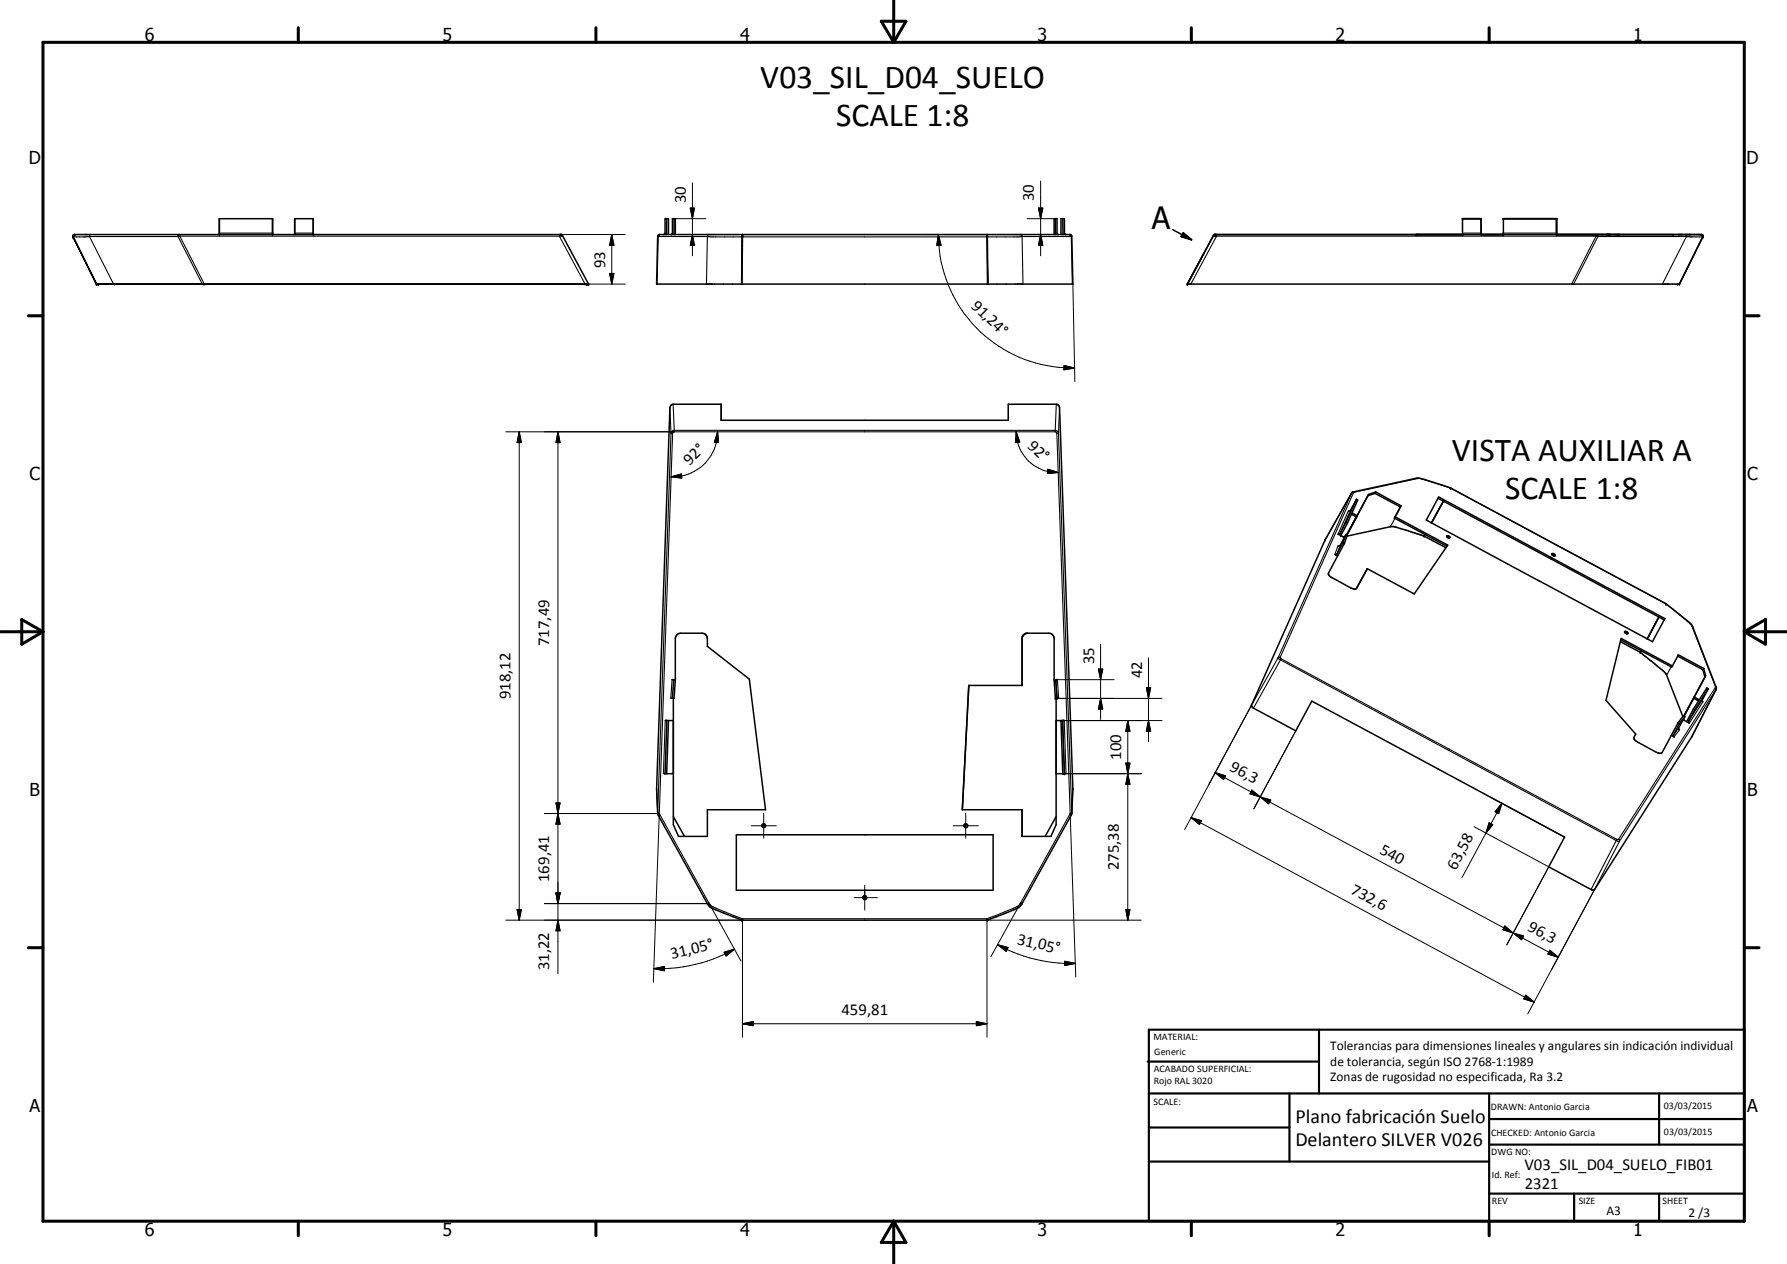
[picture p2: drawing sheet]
<svg xmlns="http://www.w3.org/2000/svg" width="420mm" height="297mm" viewBox="0 0 420 297" stroke-linecap="round" stroke-linejoin="round" font-family="sans-serif">
<g fill="none" stroke="#000" stroke-width=".35">
<path d="M17.1 55.5l.1 .2M17.2 55.3l.3-.2 114.6 .1 6.3 11.6h-115.7l-5.5-11.1zM51.6 55.1v-3.7h12.5v3.7M51.6 51.4v3.7M73.6 54.9v-3.5h-4.3v3.7M73.6 54.9l.1 .2M132 55.1v.1M154.8 55.2l.2-.1h96.6l.4 .4 .3 11.3h-97.9l.2-11.3zM156.1 55.1l.3-.3v-3.4h.8v3.7M156.7 51.4v3.7M157.9 55.1l.2-.3v-3.4h.7v3.7M158.5 51.4v3.7"/>
<path d="M174.6 55.1l-.2 11.7M232.1 55.1l.1 11.7M247.9 55.1v-3.7h.6v3.4l.2 .3M248.1 51.4v3.7M249.5 55.1v-3.7h.8v3.4l.2 .3M249.9 51.4v3.7M275.7 54l4.5 2.3M278.2 54.7l2 1.6-2.5-.7zM285.3 55.3l-6.1 11.5h115.7l5.5-11.1v-.4M285.5 55.2l-.2 .1M285.6 55.1l-.1 .1M285.7 55.1l-.2 .1"/>
<path d="M343.9 55.1v-3.7h4.4v3.7M353.5 55.1v-3.7h12.5v3.7M366 51.4v3.7M400.3 55.2l.1 .1M400.3 55.3l-.3-.2-114.5 .1-.2 .1M400.3 55.3l.1 .1M318.9 117.3l-2.4 5.5M318.9 117.3l-1.4 2.7-.5 .1M318.9 117.3l.3 .2-2.4 5.4M321.6 116.5l-4.9 9.2M321.8 116.2l-5.1 9.5M321.8 116.2l-.2 .3"/>
<path d="M323.3 116l6 3.1M323.3 116l-1.7 .5M323.5 115.6l-1.7 .6M323.5 115.6l5.9 3.3M323.5 115.6l-.2 .4M329.3 119.1l-1.4 2.7M329.4 118.9l-1.4 2.6M329.4 118.9l-.1 .2M338.1 117.1l53.2 28.6M338.3 116.8l53.1 28.6-2.9 5.4-53.1-28.6zM339.4 117.8l-2.8 5.1 1.4-2.6M341 114.7h.1"/>
<path d="M341.1 114.7l-6.1-2-1.6-.3-15.6 3.3-6.2 11.2-17.4 38.9 .5 .6 10 5.3 3.7-6.9 59.5 31.9-3.8 7 10.1 5.4 .7 .1 22.9-36 5.8-11.4-5.8-14.9-.5-.6-5.6-4.4M341.1 114.7l50.6 27.2M314.5 130.6l-2.1 4.1v.3l.6 .6 4.6 2.6 .7 .2 .6-.1 2.6-4.7M315.2 125.9l.9 .4M315.8 127.6l-1.4 2.6-.6 .1 .7 .3M315.8 127.6l.3 .1M316.1 127.7l-1.6 2.9M316.2 126.1l-.4 .1M316.5 125.6l-1.5 2.7h-.4M316.5 125.6l.3 .1-.7 2M316.5 122.8l-1.4 2.6-.5 .1 .6 .4M316.5 122.8l.3 .1"/>
<path d="M316.5 125.6l-.7 2M316.7 126l10.2-2.3 1.3 .2 6.6 2.1M316.8 122.9l-1.6 3M317.7 120.9l1.2 .6 .2-.3M317.9 120.6l1.2 .6M319.1 121.2l-2.4 4.4M321.5 133.6l-.2 .3M327.9 121.8l12.3 6.6M328 121.5l12.4 6.6-7.9 11.5-11-6M328 121.5l-.1 .3M334.8 126l5.2 2.7M335.1 125.6l-.3 .4"/>
<path d="M340.2 126.2h.1M340.3 126.2l.3 .2 .3-.1M340.3 126.2l-.1-.3h.4l.3 .3M340.3 126.2l.4 .2M340.9 126.2v.1M364.8 130.2l.4-.1 .5 .5h-.5zM364.9 130.4l.5 .2M158 159.7h.4M158.4 159.7l.4 .1M158.4 159.7l-.3 4.4M158.8 159.8v-9.8l.1-.4a1.13 1.13 0 0 1 1.2-.8h4.9a1.25 1.25 0 0 1 1.3 1.2v1.9l9.9 7.7 3.8 30.7h-13.7v6.3h-6.8l-1.2-2.8v-29.7M158.8 159.8l-.3 4.3h-.4"/>
<path d="M247.9 159.8v-9.8a1.25 1.25 0 0 0-1.3-1.2h-5a1.25 1.25 0 0 0-1.3 1.2v11.1h-12.5l-1.5 29.2h14v6.3h6.8l1.2-2.8v-29.7h-.2M247.9 159.8l.2 4.3M248.2 159.7l-.3 .1M248.2 159.7l.3 4.4M248.6 159.7h-.4M381 150.8l4.6 2.5M381.1 150.4l12 6.4 .1-.3M382 148.4a.51 .51 0 0 1 .7 .5h-.4zM382 148.7l.5 .2M385.6 153.3l5.5 4.3 .7 .9 3.9 9.9M385.9 152.9l-.3 .4M390 145l-2.7 5.2 2.7-5.2"/>
<path d="M391.7 141.9h.1M393.2 156.5l-12-6.5-3.6 14.6 7 7.9-.5 .9a1.29 1.29 0 0 0 .9 1l4.7 2.5a.82 .82 0 0 0 1.1-.1l3.7-6.9M394.6 153.9l-.1 .3 5.9 3.2M394.6 153.9l-1.4 2.6M394.6 153.9l6 3.2M400.4 157.4l.5 1.7M400.6 157.1l.4 1.7M400.6 157.1l-.2 .3M401 158.8l-5.1 9.5 5-9.2M401 158.8l-.1 .3M156.4 169.3h.4M156.8 169.3h1.5"/>
<path d="M156.8 169.3l-.4 12.5M157.2 169.3l-.5 12.5M157.7 164.1h.4M248.3 169.3h1.5M248.5 164.1h.4M248.5 164.1h-.4M249.5 169.3l.4 12.6 .4-.1M249.8 169.3l.5 12.5M250.2 169.3h-.4M394.5 169.9l.4 .2M394.9 170.1l-1.5 2.7 .2 .3-.6-.3M395.7 169.1l.9 .5"/>
<path d="M395.8 168.9l.2 .4M396.1 168.4l-1.4 2.6 .2 .5M396.1 168.4l-.3-.2-1.3 1.7M396.1 168.4l-1.2 1.7M398.1 166.7l.4 .1M398.1 166.7l-1.5 2.9M398.2 164.1l1.2 .6M398.3 163.8l1.2 .7M398.5 166.8l-1.5 2.7 .2 .4-.6-.3M401.6 161.8l-1.3 2.7 .1 .4M401.6 161.8l-3.1 5M401.6 161.8l-.3-.1-3.2 5"/>
<path d="M156 181.8h.3M156.3 181.8h2M158.3 191.9l2.6 4.7M173.1 196.2h60.4v13h-60.4zM248.3 181.8h1.6M248.3 191.9l-2.6 4.7M250.3 181.8h.1M250.6 181.8h-.3M174.6 215.9v.3M174.6 216.2a38.6 38.6 0 0 1-7.7-3.1l-.6-.8-11.7-21.1-.2-5.9 3.2-89.9 .7-.4h11.3v3.8h67.5v-3.8h11.3l.5 .2 .2 .6 3.2 89.5-.3 5.9-11.9 21.4-.4 .5-.8 .5-6.8 2.6M174.6 216.2h57.5M232.1 215.9v.3"/>
<circle cx="179.6" cy="194" r=".43"/>
<circle cx="227.1" cy="194" r=".44"/>
<circle cx="203.3" cy="210.9" r=".44"/>
</g>
<g fill="#000">
<circle cx="17.1" cy="55.5" r=".18"/>
<circle cx="17.2" cy="55.7" r=".18"/>
<circle cx="17.5" cy="55.1" r=".18"/>
<circle cx="51.6" cy="55.1" r=".18"/>
<circle cx="64.1" cy="55.1" r=".18"/>
<circle cx="64.1" cy="51.4" r=".18"/>
<circle cx="64.1" cy="54.8" r=".18"/>
<circle cx="69.3" cy="51.4" r=".18"/>
<circle cx="73.6" cy="51.4" r=".18"/>
<circle cx="73.7" cy="55.1" r=".18"/>
<circle cx="131.9" cy="55.1" r=".18"/>
<circle cx="132" cy="55.2" r=".18"/>
<circle cx="155" cy="55.1" r=".18"/>
<circle cx="174.6" cy="55.2" r=".18"/>
<circle cx="174.6" cy="55.1" r=".18"/>
<circle cx="174.6" cy="55.7" r=".18"/>
<circle cx="232.1" cy="55.7" r=".18"/>
<circle cx="232.1" cy="55.2" r=".18"/>
<circle cx="232.1" cy="55.1" r=".18"/>
<circle cx="251.6" cy="55.1" r=".18"/>
<circle cx="282.9" cy="59.7" r=".18"/>
<circle cx="285.5" cy="55.2" r=".18"/>
<circle cx="285.7" cy="55.1" r=".18"/>
<circle cx="332.9" cy="55.1" r=".18"/>
<circle cx="343.9" cy="55.1" r=".18"/>
<circle cx="343.9" cy="51.4" r=".18"/>
<circle cx="348.3" cy="51.4" r=".18"/>
<circle cx="353.5" cy="51.4" r=".18"/>
<circle cx="353.5" cy="55.1" r=".18"/>
<circle cx="366" cy="55.1" r=".18"/>
<circle cx="366" cy="51.4" r=".18"/>
<circle cx="374.5" cy="55.1" r=".18"/>
<circle cx="377.8" cy="55.1" r=".18"/>
<circle cx="378" cy="55.1" r=".18"/>
<circle cx="378.6" cy="55.1" r=".18"/>
<circle cx="380.3" cy="55.1" r=".18"/>
<circle cx="380.7" cy="55.1" r=".18"/>
<circle cx="393.3" cy="55.1" r=".18"/>
<circle cx="400" cy="55.1" r=".18"/>
<circle cx="400.4" cy="55.5" r=".18"/>
<circle cx="400.4" cy="55.7" r=".18"/>
<circle cx="22.7" cy="66.8" r=".18"/>
<circle cx="23.1" cy="66.8" r=".18"/>
<circle cx="138" cy="66.8" r=".18"/>
<circle cx="138.4" cy="66.8" r=".18"/>
<circle cx="279.2" cy="66.8" r=".18"/>
<circle cx="394.5" cy="66.8" r=".18"/>
<circle cx="394.9" cy="66.8" r=".18"/>
<circle cx="341.1" cy="114.7" r=".18"/>
<circle cx="311.6" cy="126.9" r=".18"/>
<circle cx="315.2" cy="125.9" r=".18"/>
<circle cx="334.8" cy="126" r=".18"/>
<circle cx="158.4" cy="159.7" r=".18"/>
<circle cx="248.2" cy="159.7" r=".18"/>
<circle cx="385.6" cy="153.3" r=".18"/>
<circle cx="391.7" cy="141.9" r=".18"/>
<circle cx="248.1" cy="164.1" r=".18"/>
<circle cx="248.5" cy="164.1" r=".18"/>
<circle cx="249.5" cy="169.3" r=".18"/>
<circle cx="249.8" cy="169.3" r=".18"/>
<circle cx="250.3" cy="181.8" r=".18"/>
<circle cx="174.4" cy="216.2" r=".18"/>
<circle cx="174.6" cy="216.2" r=".18"/>
<circle cx="232.1" cy="216.2" r=".18"/>
<circle cx="232.2" cy="216.2" r=".18"/>
</g>
<g fill="none" stroke="#000" stroke-width=".25">
<path d="M17.2 55.7h.1M17.2 55.4v.3M17.2 55.6v.1M17.2 55.7l5.5 11.1M17.3 55.2h.1M17.3 55.2l-.1 .5M17.3 55.2l.2-.1zM21 55.6l-3.8 .1M21 55.6h20.9M21 55.6l5.7 11.2M21.2 55.1l-.2 .5M41.9 55.6l5.7 11.2"/>
<path d="M42 55.1l-.1 .5M42.3 55.1v.4M42.3 55.5h89.2M42.3 55.5l-.4 .1M42.3 55.5l5.7 11.3M51.6 54.8h12.5M69.3 54.8h4.3M131.5 55.1v.4M131.5 55.5l6.1 11.3M132.2 55.3h.1M132.2 55.3l-.7 .2M154.6 55.5l.2 .1"/>
<path d="M154.8 55.6h11.5M154.8 55.6l-.3 11.2M155.1 55.1l-.3 .1v.4M166.3 55.6h74M166.3 55.6l-.2 11.2M166.7 55.1l-.4 .5M174.4 55.7h.1M174.4 55.7l-.1 11.1M174.5 55.2l-.1 11.6M174.5 55.2l-.1 .2M174.5 55.2h.1M174.5 55.2l.1 .5"/>
<path d="M174.6 55.7h.1M174.6 55.7l-.2 9.4M232.1 55.7h.1M232.1 55.7l.1 9.4M232.1 55.2h.1M232.1 55.2v.5M232.1 55.2l.1 5.8M232.1 55.2l.1 .2M232.2 55.7h.1M232.2 55.7l.1 11.1M240 55.1l.2 .1 .1 .4M240.3 55.6h11.6"/>
<path d="M240.3 55.6l.2 11.2M251.5 55.1l.4 .2v.3M251.9 55.6l.2 11.2M252 55.5l-.1 .1M285.3 55.3h.1M285.3 55.3l.7 .2M285.7 55.1h.1M285.7 55.1h58.2M285.7 55.1l-.4 .2M286 55.5h89.3M286 55.1v.4M286 55.5l-6 11.3"/>
<path d="M332.9 55.1h.1M334.2 55.1h.1M343.9 54.8h4.4M348.3 55.1h5.2M353.5 54.8h12.5M366 55.1h34M375.3 55.5l.4 .1M375.3 55.1v.4M375.3 55.5l-5.8 11.3M375.5 55.1l.1 .1M375.6 55.2l.1 .4M375.7 55.6h20.8"/>
<path d="M375.7 55.6l-5.7 11.2M396.3 55.1l.2 .5M396.5 55.6l3.9 .1M396.5 55.6l-5.6 11.2M400 55.1h.1M400 55.1l.3 .1M400 55.1l.2 .1M400.2 55.2h.1M400.2 55.2l.2 .2M400.3 55.2v.1M400.3 55.3l.1 .1M400.4 55.7h.1"/>
<path d="M400.4 55.4v.3M400.4 55.5l-.1 .2M400.4 55.6l-.1 .1M400.4 55.7l-5.6 11.1M19.8 61l2.1 4.1zM21.9 65.1l.6 1.2M22.5 66.4l.2 .4M22.5 66.3v.1M23.1 66.8h.1M26.9 66.8h.1M47.8 66.8h.1M48 66.8h.1"/>
<path d="M137.6 66.8h.1M232.2 63.7v3.1M395 66.4l-.1 .4M395 66.3v.1M396.4 63.8l-1.4 2.5M397.7 61l-1.3 2.8M157.5 95.8l.3 6.1M158.3 95l.2 6.1M248.4 95l-.3 6.1M249.1 95.8l-.2 6.1M157.8 101.9h.3M157.8 101.9l-3.2 89.2"/>
<path d="M158.1 101.9l-3.1 89.2M158.5 101.5h89.6M158.5 101.1h89.6M158.5 101.5l-.3 .1-.1 .3M158.5 101.1v.4M158.5 101.1l-.5 .2-.2 .6M248.1 101.5l.3 .1 .1 .3M248.1 101.1v.4M248.1 101.1l.5 .2 .3 .6M248.5 101.9l3.1 89.2M248.5 101.9h.4M248.9 101.9l3.1 89.2"/>
<path d="M317.5 120l-2.4 5.4M317.8 115.9h.1M317.8 115.9l-17.3 38.7M317.8 115.9l-6.2 11M318.1 115.6l.2 .1M318.3 115.7l-17.3 38.7M318.3 115.7l-.5 .2M318.3 115.7h.1M333 112.4l.2 .1M333.2 112.5h.8l7 2.2M333.2 112.5l-14.9 3.2M339.4 117.8l-2.9 5.1"/>
<path d="M341 114.6v.1M341 114.7h.1M341 114.7l50.7 27.2M314.6 128.3l-.8 2M315.1 128.2l-.7 2M317 120.1l-2.4 5.4M328 121.8l-1.1 2M335 125.6l-.2 .4M335.1 125.6l-.3 .4M158 159.7l-.3 4.4M240.3 150h.1M248.2 159.7l.3 4.4"/>
<path d="M248.6 159.7l.3 4.4M300.5 154.6l.6 .5M300.5 154.6l-6.3 11.1M301 154.4l.2 .4M301 154.4l-.5 .2M301.1 155.1l78.9 42.4M301.1 155.1l-6.4 11.3M301.2 154.8l78.9 42.4M301.2 154.8l-.1 .3M385.9 152.9l-.3 .4M385.9 153l-.2 .3M390 145l-2.7 5.2"/>
<path d="M391.7 141.9h.1M391.7 141.9l5.5 4.4 .6 .9M392.9 156.7l-1 2M397.8 147.2l5.5 14.2M397.8 147.2l.2 .2M156.4 169.3l-.4 12.5M249.8 169.3l.5 12.5M250.2 169.3l.4 12.5M394.7 171l-1.2 1.7M394.9 171.5l-1.3 1.6M400.3 164.5l-3.3 5M400.4 164.9l-3.2 5"/>
<path d="M403.3 161.5l-22.7 35.7M403.3 161.4v.1M403.3 161.5l.2 .5M403.3 161.4l.2 .1M403.5 162h.1M403.5 162l-22.7 35.7M403.5 162l-5.8 11.2M154.4 185.3l.2 5.8M154.6 191.1h.4M155 191.1l.1 .2M155.1 191.3l-.3 .3M155.1 191.3l11.6 20.9"/>
<path d="M251.5 191.3l.4 .3M251.5 191.3l-11.5 20.9M251.6 191.1l-.1 .2M252 191.1h-.4M252 191.1v.1M252.3 185.3l-.3 5.8M380 197.5l.8 .2M380 197.5l-5.9 11.5M380.1 197.2h.5M380.1 197.2l-.1 .3M380.6 197.2l.2 .5M380.8 197.7l-5.9 11.4"/>
<path d="M166.3 212.3h.1M166.7 212.2l.5 .6 .7 .4 6.7 2.7M166.7 212.2l-.4 .1M174.4 216.2h.1M174.6 215.9h.1M174.6 215.9v.3M174.6 215.9h57.5M174.6 215.9l-.2 .3M203.3 209.2v2.2M232.1 215.9h.1M232.1 215.9v.3M232.1 215.9l.1 .3"/>
<path d="M232.2 216.2h.1M240 212.2l-.5 .6-.7 .4-6.7 2.7M240 212.2l.3 .1M240.3 212.3h.1"/>
</g>
<g fill="none" stroke="#000" stroke-width=".71">
<path d="M10.1 9.9h400v277.1h-400zM70.1 6.5v3.4M140.1 6.5v3.4M207.2 5h5.8l-2.9 4.9zM210.1 0v9.9M280.1 6.5v3.4M350.1 6.5v3.4M6.7 74.2h3.4M410.1 74.2h3.5M.1 148.5h10M5.1 145.6l5 2.9-5 2.9zM410.1 148.5h10"/>
<path d="M410.1 148.5l5-2.9v5.8zM6.7 222.7h3.4M410.1 222.7h3.5M70.1 287v3.4M140.1 287v3.4M210.1 287v10M210.1 287l2.9 5h-5.8zM280.1 287v3.4M350.1 287v3.4"/>
</g>
<g fill="none" stroke="#000" stroke-width=".51">
<path d="M269.8 249.5h40.3M270.1 242h140v45h-140zM270.1 257h140M303.2 257v16M310.1 242v15M350.1 257v30M390.1 257v12M270.1 265h33.1M270.1 273h80M350.1 269h60M350.1 263h60M350.1 280.5h60"/>
<path d="M370.1 280.5v6.5M390.1 280.5v6.5"/>
</g>
<g fill="#000">
<path d="M143.8 55.1l.5 2.6h-1zM162.3 48.9h1l-.5 2.5zM162.8 55.1l.5 2.6h-1zM220.6 55.1l.7 2.5-1.1 .1zM244.2 48.9h1l-.5 2.5zM244.7 55.1l.5 2.6h-1zM278.2 54.7l2 1.6-2.5-.7zM143.3 64.3h1l-.5 2.5zM250.2 85.9l2.5 .6-2.6 .4zM122.1 101.5l.5 2.5h-1zM131.2 101.5l.5 2.5h-1zM157.8 112.1l2.4-.7 .1 1z"/>
<path d="M168.7 101.5l.2 2.5-.9-.1zM238.9 101.5l.9 2.4-1 .1zM246.4 110.3l2.4 .7-2.5 .3zM258.3 157.2h1l-.5 2.5zM258.8 164.1l.5 2.5h-1zM264.7 179.3h1l-.5 2.5zM265.2 169.3l.5 2.5h-1zM269.5 161.6h1l-.5 2.5zM270 169.3l.5 2.5h-1zM130.7 188.7h1l-.5 2.5zM131.2 191.2l.5 2.5h-1zM265.2 181.8l.5 2.5h-1z"/>
<path d="M280.1 192.2l2.4 .7-.5 .9zM285.7 181.6l2.5 .7-.5 .9zM294.3 185.7l2 1.6-2.4-.7zM296.3 187.3l2.5 .7-.5 .9zM350.1 193.3l.9 .5-1.6 2zM353.1 188.8l-.7 2.4-.9-.4zM121.6 213.7h1l-.5 2.5zM130.7 209.8h1l-.5 2.5zM131.2 216.2l.5 2.5h-1zM264.7 213.7h1l-.5 2.5zM353.8 217.6l2 1.6-2.5-.7zM355.8 219.2l2.4 .8-.5 .9z"/>
<path d="M153.7 227.6l2.5-.5v1zM170.3 223.8l2.4-.7-2 1.6zM234.5 222l2.5 .7-.5 .9zM250.3 225.9l2.5 .5-2.5 .5zM358.7 233.8l2 1.7-2.4-.8zM364.4 223.3l2 1.7-2.5-.8zM174.6 240.6l2.5-.5v.9zM229.6 240.1l2.5 .5-2.5 .4z"/>
</g>
<g fill="none" stroke="#000" stroke-width=".24">
<path d="M131.5 55.1h15.5M143.8 55.1l.5 2.6h-1zM143.8 55.1v11.7M158.8 51.4h7.2M162.3 48.9h1l-.5 2.5zM162.8 55.1l.5 2.6h-1zM162.8 43v17.1M217.5 55.1h22.5M220.6 55.1l.7 2.5-1.1 .1zM220.6 55.1a31.4 31.4 0 0 0 32.1 31.4M241.5 51.4h6.9M244.2 48.9h1l-.5 2.5z"/>
<path d="M244.7 55.1l.5 2.6h-1zM244.7 42.5v17.6M137.6 66.8h9.4M143.3 64.3h1l-.5 2.5zM252.3 66.8l.4 22.9M250.2 85.9l2.5 .6-2.6 .4zM118.9 101.5h39.6M122.1 101.5l.5 2.5h-1zM122.1 101.5v114.7M131.2 101.5l.5 2.5h-1zM131.2 101.5v127.3M157.8 112.1l2.4-.7 .1 1z"/>
<path d="M168.7 101.5l.2 2.5-.9-.1zM168.7 101.5a10.6 10.6 0 0 1-6.2 9.6 10.2 10.2 0 0 1-4.7 1M238.9 101.5l.9 2.4-1 .1zM238.9 101.5a9.3 9.3 0 0 0 2 5.7 9.3 9.3 0 0 0 5.4 3.6l2.5 .2M246.4 110.3l2.4 .7-2.5 .3zM248.2 159.7h13.7M258.3 157.2h1l-.5 2.5zM258.8 151.4v17.7M270 154.6v19.7M248.3 164.1h24.9M249.5 169.3h23.7M258.8 164.1l.5 2.5h-1z"/>
<path d="M264.7 179.3h1l-.5 2.5zM265.2 169.3l.5 2.5h-1zM265.2 169.3v46.9M269.5 161.6h1l-.5 2.5zM270 169.3l.5 2.5h-1zM294.2 165.7l-15.7 29.2M304.7 171.7l-9.9 18.4M128 191.2h26.6M130.7 188.7h1l-.5 2.5zM131.2 191.2l.5 2.5h-1zM155 191.1l-1.4 39.7M176.6 194.1h5.9"/>
<path d="M179.6 191.1v5.9M224.1 194.1h5.9M227.1 191.1v5.9M249.9 181.8h18.4M251.6 191.1l1.3 38.5M265.2 181.8l.5 2.5h-1zM280.1 192.2l2.4 .7-.5 .9zM280.1 192.2l80.6 43.3M285.7 181.6l2.5 .7-.5 .9zM285.7 181.6l70.1 37.6M294.3 185.7l2 1.6-2.4-.7zM296.3 187.3l2.5 .7-.5 .9z"/>
<path d="M346.6 194.3l17.5 9.4-9.8 18.3M350.1 193.3l.9 .5-1.6 2zM350.3 187.3l17.6 9.4M353.1 188.8l-.7 2.4-.9-.4zM353.1 188.8l-9.4 17.4M118.9 216.2h55.7v27.6M121.6 213.7h1l-.5 2.5zM128 212.3h38.3M130.7 209.8h1l-.5 2.5zM131.2 216.2l.5 2.5h-1zM166.7 212.2l7.5 13.6M200.8 210.9h5.5"/>
<path d="M203.3 208v5.9M240 212.2l-7 12.6M264.7 213.7h1l-.5 2.5zM268.3 216.2h-36.2v27.6M353.8 217.6l2 1.6-2.5-.7zM355.8 219.2l2.4 .8-.5 .9zM355.8 219.2l10.6 5.8M374.9 209.1l-15.7 29.2M153.7 227.6l2.5-.5v1zM170.3 223.8l2.4-.7-2 1.6zM172.7 223.1a36.1 36.1 0 0 1-19 4.5M234.5 222l2.5 .7-.5 .9z"/>
<path d="M234.5 222a35.9 35.9 0 0 0 18.3 4.4M250.3 225.9l2.5 .5-2.5 .5zM358.7 233.8l2 1.7-2.4-.8zM364.4 223.3l2 1.7-2.5-.8zM174.6 240.6l2.5-.5v.9zM174.6 240.6h57.5M229.6 240.1l2.5 .5-2.5 .4z"/>
</g>
<g font-size="7.9">
<text x="178.8" y="20.7">V03_SIL_D04_SUELO</text>
<text x="196.6" y="29.6">SCALE 1:8</text>
<text x="341.4" y="108.4">VISTA AUXILIAR A</text>
<text x="353.9" y="117.3">SCALE 1:8</text>
</g>
<text font-size="7.2" x="270.8" y="53.8">A</text>
<g font-size="4.7">
<text x="304.6" y="263.9">Plano fabricación Suelo</text>
<text x="304.6" y="269.3">Delantero SILVER V026</text>
</g>
<g font-size="4.2">
<text x="34" y="9.6">6</text>
<text x="104" y="9.6">5</text>
<text x="174" y="9.6">4</text>
<text x="244" y="9.6">3</text>
<text x="314" y="9.6">2</text>
<text x="384" y="9.6">1</text>
<text x="6.8" y="38.7">D</text>
<text x="410.6" y="38.7">D</text>
<text x="7" y="112.9">C</text>
<text x="410.8" y="112.9">C</text>
<text x="7" y="187.1">B</text>
<text x="410.8" y="187.1">B</text>
<text x="7" y="261.4">A</text>
<text x="410.8" y="261.4">A</text>
<text x="34" y="290.4">6</text>
<text x="104" y="290.4">5</text>
<text x="174" y="290.4">4</text>
<text x="244" y="290.4">3</text>
<text x="314" y="290.4">2</text>
<text x="384" y="290.4">1</text>
</g>
<g font-size="3.9">
<text x="161.3" y="47.8" transform="rotate(-90 161.3 47.8)">30</text>
<text x="243.1" y="47.3" transform="rotate(-90 243.1 47.3)">30</text>
<text x="142.3" y="62.9" transform="rotate(-90 142.3 62.9)">93</text>
<text x="228.2" y="72.1" transform="rotate(44 228.2 72.1)">91,24°</text>
<text x="241.5" y="104.9" transform="rotate(44 241.5 104.9)">92°</text>
<text x="162.1" y="109.4" transform="rotate(-44 162.1 109.4)">92°</text>
<text x="129.1" y="151.8" transform="rotate(-90 129.1 151.8)">717,49</text>
<text x="257.2" y="156.1" transform="rotate(-90 257.2 156.1)">35</text>
<text x="268.5" y="159.4" transform="rotate(-90 268.5 159.4)">42</text>
<text x="120" y="164.3" transform="rotate(-90 120 164.3)">918,12</text>
<text x="263.6" y="178.6" transform="rotate(-90 263.6 178.6)">100</text>
<text x="288.9" y="181" transform="rotate(28 288.9 181)">96,3</text>
<text x="324.2" y="200.5" transform="rotate(28 324.2 200.5)">540</text>
<text x="129.1" y="207.3" transform="rotate(-90 129.1 207.3)">169,41</text>
<text x="263.1" y="204.5" transform="rotate(-90 263.1 204.5)">275,38</text>
<text x="317.4" y="209.8" transform="rotate(28 317.4 209.8)">732,6</text>
<text x="342.3" y="204.6" transform="rotate(-62 342.3 204.6)">63,58</text>
<text x="239" y="221.7" transform="rotate(13 239 221.7)">31,05°</text>
<text x="359" y="218.6" transform="rotate(28 359 218.6)">96,3</text>
<text x="158" y="225.3" transform="rotate(-13 158 225.3)">31,05°</text>
<text x="129.1" y="228" transform="rotate(-90 129.1 228)">31,22</text>
<text x="197.9" y="238.5">459,81</text>
<text x="358.5" y="275">V03_SIL_D04_SUELO_FIB01</text>
<text x="358.5" y="279.4">2321</text>
</g>
<g font-size="3.1">
<text x="312.7" y="246.8">Tolerancias para dimensiones lineales y angulares sin indicación individual</text>
<text x="312.7" y="250.4">de tolerancia, según ISO 2768-1:1989</text>
<text x="312.7" y="254">Zonas de rugosidad no especificada, Ra 3.2</text>
<text x="377.7" y="285.6">A3</text>
<text x="397" y="285.9">2 /3</text>
</g>
<g font-size="2.4">
<text x="271.2" y="244.4">MATERIAL:</text>
<text x="271.3" y="252">ACABADO SUPERFICIAL:</text>
<text x="271.4" y="247.9">Generic</text>
<text x="271.3" y="254.6">Rojo RAL 3020</text>
<text x="271.2" y="259.7">SCALE:</text>
<text x="350.6" y="260.9">DRAWN: Antonio Garcia</text>
<text x="391.2" y="260.6">03/03/2015</text>
<text x="350.6" y="267">CHECKED: Antonio Garcia</text>
<text x="391.2" y="266.7">03/03/2015</text>
<text x="350.6" y="271.4">DWG NO:</text>
<text x="350.8" y="276.9">Id. Ref:</text>
<text x="350.8" y="282.8">REV</text>
<text x="371.2" y="282.9">SIZE</text>
<text x="390.9" y="282.9">SHEET</text>
</g>
</svg>
